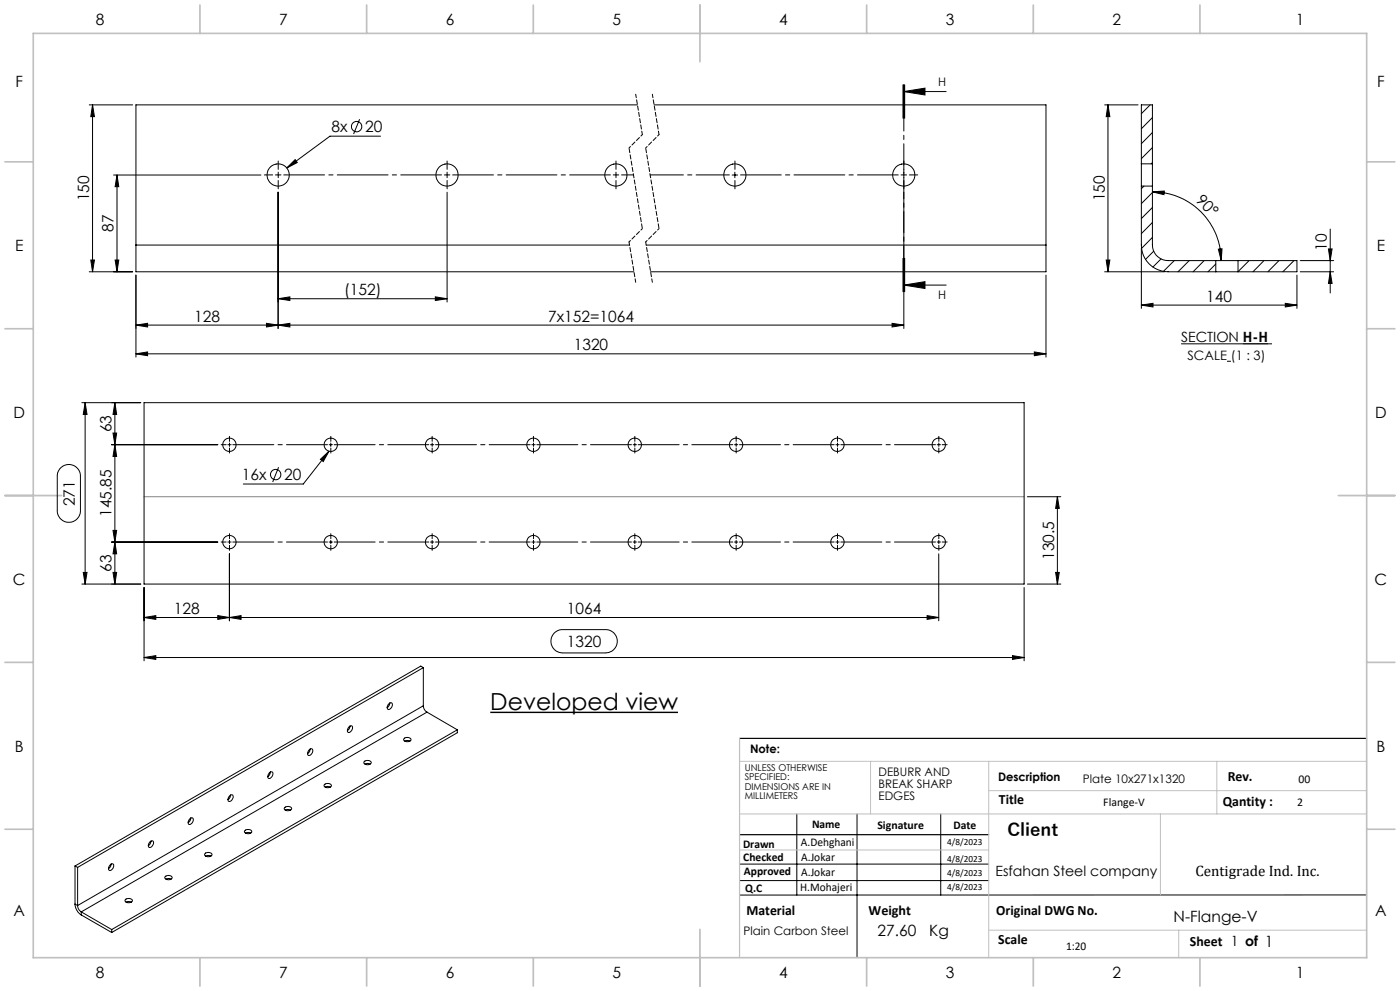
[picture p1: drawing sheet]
<svg xmlns="http://www.w3.org/2000/svg" width="420mm" height="297mm" viewBox="0 0 420 297" stroke-linecap="round" stroke-linejoin="round" font-family="sans-serif">
<path d="M147.1 213.5h56.3" fill="none" stroke="#000" stroke-width=".43"/>
<g fill="none" stroke="#000" stroke-width=".3">
<path d="M26.8 31.4h13M27.8 31.4l.5 3.6h-1.1zM27.8 31.4v50.1M107.9 35.7l-1.8 4.5M191.2 31.4h-150.4v42M196.2 31.4h117.6v42M270.9 25.4v10M271.1 27.4l6.4-1v2.1zM271.1 27.4h12.7M271.1 25.4v10M271.4 25.4v10M331.4 31.4h10"/>
<path d="M332.4 31.4l.6 3.6h-1.1zM332.4 31.4v50.1M345.1 31.4l-2.7 2.7M345.7 35.2l-3.3 3.4M345.7 39.7l-3.3 3.4M34.1 52.5h44.2M35.1 52.5l.5 3.4h-1.1zM35.1 52.5v29M83.4 57.6v40.9M86 50.3l2.5-2.5 .7 .9zM114.2 40.8h-15.2l-13 9.5M134.1 57.6v32.9"/>
<path d="M219.6 52.5h1.7M220.5 51.6v1.7M271.1 57.6v40.9M342.4 55.8v17.6a8 8 0 0 0 8 8.1h14.3M342.4 49.1v6.7M342.4 49.1v-17.7h3.3v17.7M342.4 55.8h3.3M342.4 49.1h3.3M343.2 55.8l-.8 .7M345.7 57.7l-3.3 3.3M345.7 44.2l-3.3 3.4M345.7 48.7l-.4 .4"/>
<path d="M345.7 57.5l3.6-.2-.1 1zM345.7 57.5a20.6 20.6 0 0 1 20.7 20.6M345.7 55.8v17.6a4.7 4.7 0 0 0 4.7 4.7h14.3M345.7 49.1v6.7M27.2 77.9h1.1l-.5 3.6zM34.5 77.9h1.1l-.5 3.6zM40.8 73.4v8.1h149.3M40.8 73.4h148M193.9 73.4h119.9M270.9 77.4v10M271.4 77.4v10zM313.8 73.4v8.1h-118.6"/>
<path d="M331.9 77.9h1.1l-.6 3.6zM342.4 74.4v18M345.7 62.2l-3.3 3.3M345.7 66.7l-3.3 3.3M345.7 71.2l-3.2 3.2M346.1 75.3l-2.5 2.4M348.3 77.6l-2.4 2.4M352.3 78.1l-3.3 3.2M356.8 78.1l-3.4 3.4M361.2 78.1l-3.3 3.4M364.7 79.1l-2.3 2.4M364.7 78.1h6.7"/>
<path d="M364.7 78.1v3.4M365.5 74.7l1.1-.1-.2 3.5zM371.4 78.1h17.7v3.4h-17.7M371.4 78.1v3.4M374.7 78.1l-3.3 3.3M379.2 78.1l-3.3 3.4M383.7 78.1l-3.3 3.4M388.2 78.1l-3.4 3.4M390.1 78.1h10M398.5 74.6h1.1l-.5 3.5zM399.1 68.6v19.2M26.8 81.5h13"/>
<path d="M40.8 82.4v24.6M40.8 97.4l3.5-.5v1.1zM40.8 97.4h230.3M79.9 96.9l3.5 .5-3.5 .6zM83.4 97.4l3.6-.5v1.1zM83.4 89.5l3.6-.5v1.1zM83.4 89.5h50.7M130.6 89l3.5 .5-3.5 .6zM267.6 96.9l3.5 .5-3.5 .6zM271.1 85.4l6.4-1v2.1zM271.1 85.4h12.7M313.8 82.4v24.6"/>
<path d="M331.4 81.5h18M342.4 91.4l3.5-.5v1.1zM342.4 91.4h46.7M364.7 81.5h6.7M385.6 90.9l3.5 .5-3.5 .6zM389.1 82.4v10M390.1 81.5h10M399.1 81.5l.5 3.4h-1.1zM40.8 106l3.5-.5v1.1zM40.8 106h273M310.3 105.5l3.5 .5-3.5 .6zM354.3 103h18.6"/>
<path d="M368.1 108.3h1.2M380.4 103h1.2M24.6 120.7h17.6M25.5 120.7l.6 3.5h-1.1zM25.5 120.7v54.3M33.4 133.3h31.9M33.9 129.8h1.1l-.5 3.5zM34.5 120.7l.5 3.5h-1.1zM34.5 133.3l.5 3.5h-1.1zM34.5 120.7v54.3M43.2 120.7h264v54.3h-264zM96.1 137.7l2.6-2.5-1.7 3.1z"/>
<path d="M98.7 135.2l-7.7 9.9h-18M98.7 133.3h1M99.2 132.8v1M18.3 140.1a3.5 3.5 0 0 1 3.8-.6 3.5 3.5 0 0 1 2 3.2v10.3a3.5 3.5 0 0 1-3.4 3.5 3.5 3.5 0 0 1-3.5-3.5v-10.6l.3-1.3zM33.9 159h1.1l-.5 3.5zM83.6 140l-1.8 4.5M308.2 148.9h10M317.2 148.9l.6 3.5h-1.1zM317.2 148.9v26.1M24.6 175h17.6M25 171.6h1.1l-.6 3.4zM33.4 162.5h31.9"/>
<path d="M33.9 171.6h1.1l-.5 3.4zM34.5 162.5l.5 3.5h-1.1zM43.2 176.1v21.9M68.8 166v20.1M98.7 162.5h1M99.2 162v.9M281.6 166v20.1M307.2 176.1v21.9M308.2 175h10M316.7 171.6h1.1l-.6 3.4zM43.2 197.1l3.5-.6v1.1zM43.2 185.1l3.5-.6v1.1z"/>
<path d="M43.2 197.1h264M43.2 185.1h238.4M65.3 184.5l3.5 .6-3.5 .5zM68.8 185.1l3.5-.6v1.1zM166.3 189.6l.9-.5 1.3-.4h13.2a3.5 3.5 0 0 1 3.5 3.5 3.5 3.5 0 0 1-3.5 3.5h-12.9a3.5 3.5 0 0 1-3.3-2.2 3.5 3.5 0 0 1 .8-3.9zM278.1 184.5l3.5 .6-3.5 .5zM303.7 196.5l3.5 .6-3.5 .5zM104.7 217.8a.62 .62 0 0 1 .9-.2 .62 .62 0 0 1 .1 1l-.2 .4a.66 .66 0 0 1-.6 .5 .66 .66 0 0 1-.7-.4zM105 217.6l-.2 .7-.6 .7M116.6 211a.63 .63 0 0 1 1-.3 .63 .63 0 0 1 0 1l-.2 .4a.68 .68 0 0 1-1 .5 .68 .68 0 0 1-.1-1.1zM116.9 210.7l-.1 .5-.7 .9M127 211.5a2.29 2.29 0 0 0 1.1 1.9"/>
<path d="M127 200.1l-103.7 59.9M127 200.1v11.4M127 211.5l-103.7 59.9M127 200.1l-.8-.5-103.7 59.9M128.1 213.4l9.1 5.3M128.1 213.4l-103.7 59.9M137.2 218.7l-103.7 59.9M137.2 218.7v.9l-103.7 59.9M68.9 238.5a.62 .62 0 0 1 .9-.2 .62 .62 0 0 1 0 1l-.2 .3a.68 .68 0 0 1-1 .6 .68 .68 0 0 1-.1-1.2zM69.2 238.3l-.4 1.1-.4 .2M81 231.5a.6 .6 0 0 1 .8 0 .6 .6 0 0 1 0 .9l-.1 .1a.79 .79 0 0 1-.5 .7 .79 .79 0 0 1-.8-.2v-.7zM81.1 231.4l-.3 .9-.5 .5"/>
<path d="M92.7 224.8a.63 .63 0 0 1 1-.3 .63 .63 0 0 1 0 1l-.2 .3a.68 .68 0 0 1-1 .6 .68 .68 0 0 1-.1-1.2zM93.1 224.5l-.1 .5-.7 .9M97.3 235.2a1.19 1.19 0 0 1 1.2-.4 1.19 1.19 0 0 1 .9 .8 1.22 1.22 0 0 1-2.2-.3zM97.5 235.9l.8-.2 .8 .2M109.2 228.3l.4-.3 .9-.1a.65 .65 0 0 1 .9 .5 .65 .65 0 0 1-.8 .8h-.4a.77 .77 0 0 1-1-.9zM109.5 229l.5-.2 1.1 .2M121.3 221.3l1.1-.3a.68 .68 0 0 1 .9 .7 .68 .68 0 0 1-1 .6 .84 .84 0 0 1-1.1-.9zM121.4 222.1l.6-.2 1 .2M22.5 259.5v11.5M22.5 259.5l.8 .5M23.3 260v11.4M32.9 259.4a.66 .66 0 0 1 1-.5 .66 .66 0 0 1 .1 1.1l-.2 .3a.66 .66 0 0 1-.5 .6 .66 .66 0 0 1-.7-.4z"/>
<path d="M33.3 259l-.1 .7-.6 .6M45 252.3a.63 .63 0 0 1 .9-.2 .63 .63 0 0 1 .1 .9l-.4 .6a.66 .66 0 0 1-1 .3 .66 .66 0 0 1 0-1.1zM45.3 252.1l-.4 1-.4 .3M56.8 245.6a.69 .69 0 0 1 1.1-.4 .69 .69 0 0 1-.1 1.1l-.1 .2a.66 .66 0 0 1-.6 .6 .66 .66 0 0 1-.7-.4zM57.2 245.2l-.2 .7-.6 .7M61.6 255.8l1.1-.3a.69 .69 0 0 1 .9 .7 .69 .69 0 0 1-1 .5 .74 .74 0 0 1-.9 0 .74 .74 0 0 1-.1-.9zM61.7 256.6l.6-.2 1 .2M73.4 249a1.19 1.19 0 0 1 1.2-.4 1.19 1.19 0 0 1 .9 .8 1.26 1.26 0 0 1-2.2-.3zM73.7 249.7l.7-.2 .8 .2M85.4 242l1.2-.3a.69 .69 0 0 1 .9 .7 .69 .69 0 0 1-1 .6h-.2a.69 .69 0 0 1-.8-.2 .69 .69 0 0 1-.1-.8zM85.6 242.8l.5-.2 1.1 .2M221.9 259h74.7"/>
<path d="M239 243.9v24.3M257.1 243.9v43.1M282.2 243.9v24.3M22.5 271l.3 1.2a3.7 3.7 0 0 0 1.6 2M22.5 271l.8 .4M23.3 271.4a2.29 2.29 0 0 0 1.1 1.9M24.4 273.3l9.1 5.3M24.4 274.2l9.1 5.3M24.4 273.3v.9M33.5 278.6v.9M37.7 269.6l1.1-.3a.69 .69 0 0 1 .9 .7 .69 .69 0 0 1-1 .5 .84 .84 0 0 1-1.1-.8zM37.8 270.4l.6-.2 1 .2"/>
<path d="M49.5 262.7a1.21 1.21 0 0 1 2.1 .5 1.26 1.26 0 0 1-2.1-.3zM49.8 263.5l.7-.2 .8 .2M221.9 263.9h74.7M410 268.2h-188.1"/>
<circle cx="107" cy="37.9" r="1.55"/>
<circle cx="83.5" cy="52.5" r="3.3"/>
<circle cx="134.1" cy="52.5" r="3.3"/>
<circle cx="184.8" cy="52.5" r="3.3"/>
<circle cx="220.5" cy="52.5" r="3.3"/>
<circle cx="271.1" cy="52.5" r="3.3"/>
<circle cx="68.8" cy="133.3" r="2"/>
<circle cx="99.2" cy="133.3" r="2"/>
<circle cx="129.6" cy="133.3" r="2.01"/>
<circle cx="160" cy="133.3" r="2"/>
<circle cx="190.4" cy="133.3" r="2"/>
<circle cx="220.8" cy="133.3" r="2"/>
<circle cx="251.2" cy="133.3" r="2.01"/>
<circle cx="281.6" cy="133.3" r="2"/>
<circle cx="82.7" cy="142.2" r="1.55"/>
<circle cx="68.8" cy="162.5" r="2"/>
<circle cx="99.2" cy="162.5" r="2"/>
<circle cx="129.6" cy="162.5" r="2.01"/>
<circle cx="160" cy="162.5" r="2"/>
<circle cx="190.4" cy="162.5" r="2"/>
<circle cx="220.8" cy="162.5" r="2"/>
<circle cx="251.2" cy="162.5" r="2.01"/>
<circle cx="281.6" cy="162.5" r="2"/>
</g>
<path d="M372.9 103h7.5" fill="none" stroke="#000" stroke-width=".4"/>
<g fill="none" stroke="#000" stroke-width=".3" stroke-dasharray="15.2 1.3 1.3 1.3">
<path d="M81.8 52.4h-2.5M83.5 52.4v-.8M83.5 52.4h-.9M83.5 52.4v.9M83.5 52.4h.8M83.5 50.8v-2.5M83.5 54.1v2.5M134.1 52.4v-.8M134.1 52.4h-.8M134.1 52.4v.9M134.1 52.4h.9M134.1 50.8v-2.5"/>
<path d="M134.1 54.1v2.5M184.8 52.4v-.8M184.8 52.4h-.8M184.8 52.4v.9M184.8 52.4h.8M184.8 50.8v-2.5M184.8 54.1v2.5M186.5 52.4h3.5M220.5 50.8v-2.5M220.5 54.1v2.5M271.1 52.4v-.8M271.1 52.4h-.8"/>
<path d="M271.1 52.4v.9M271.1 52.4h.9M271.1 50.8v-2.5M271.1 54.1v2.5M272.8 52.4h2.5M67.8 133.3h-1.5M68.8 133.3h-.5M68.8 133.3v.5M68.8 133.3h.5M68.8 133.3v-.5M68.8 134.3v1.5M68.8 132.3v-1.5"/>
<path d="M99.2 134.3v1.5M99.2 132.3v-1.5M129.6 133.3h-.5M129.6 133.3v.5M129.6 133.3h.5M129.6 133.3v-.5M129.6 134.3v1.5M129.6 132.3v-1.5M160 133.3h-.5M160 133.3v.5M160 133.3h.5M160 133.3v-.5"/>
<path d="M160 134.3v1.5M160 132.3v-1.5M190.4 133.3h-.5M190.4 133.3v.5M190.4 133.3h.5M190.4 133.3v-.5M190.4 134.3v1.5M190.4 132.3v-1.5M220.8 133.3h-.5M220.8 133.3v.5M220.8 133.3h.5M220.8 133.3v-.5"/>
<path d="M220.8 134.3v1.5M220.8 132.3v-1.5M251.2 133.3h-.5M251.2 133.3v.5M251.2 133.3h.5M251.2 133.3v-.5M251.2 134.3v1.5M251.2 132.3v-1.5M281.6 133.3h-.5M281.6 133.3v.5M281.6 133.3h.5M281.6 133.3v-.5"/>
<path d="M281.6 134.3v1.5M281.6 132.3v-1.5M282.6 133.3h1.5M67.8 162.4h-1.5M68.8 162.4h-.5M68.8 162.4v.5M68.8 162.4h.5M68.8 162.4v-.5M68.8 163.4v1.5M68.8 161.4v-1.5M99.2 163.4v1.5M99.2 161.4v-1.5"/>
<path d="M129.6 162.4h-.5M129.6 162.4v.5M129.6 162.4h.5M129.6 162.4v-.5M129.6 163.4v1.5M129.6 161.4v-1.5M160 162.4h-.5M160 162.4v.5M160 162.4h.5M160 162.4v-.5M160 163.4v1.5M160 161.4v-1.5"/>
<path d="M190.4 162.4h-.5M190.4 162.4v.5M190.4 162.4h.5M190.4 162.4v-.5M190.4 163.4v1.5M190.4 161.4v-1.5M220.8 162.4h-.5M220.8 162.4v.5M220.8 162.4h.5M220.8 162.4v-.5M220.8 163.4v1.5M220.8 161.4v-1.5"/>
<path d="M251.2 162.4h-.5M251.2 162.4v.5M251.2 162.4h.5M251.2 162.4v-.5M251.2 163.4v1.5M251.2 161.4v-1.5M281.6 162.4h-.5M281.6 162.4v.5M281.6 162.4h.5M281.6 162.4v-.5M281.6 163.4v1.5M281.6 161.4v-1.5"/>
<path d="M282.6 162.4h1.5"/>
</g>
<path d="M85.1 52.4h47.4M135.8 52.4h47.3M222.1 52.4h47.4" fill="none" stroke="#000" stroke-width=".3" stroke-dasharray="15.2 1.3 1.3 1.3" stroke-dashoffset="3"/>
<path d="M195 52.4h23.8" fill="none" stroke="#000" stroke-width=".3" stroke-dasharray="15.2 1.3 1.3 1.3" stroke-dashoffset="5.3"/>
<path d="M190.7 28.2l2 12.1M195.7 28.2l2 12.1M188.7 72.5l2 12.1M193.7 72.5l2 12.1" fill="none" stroke="#000" stroke-width=".3" stroke-dasharray="1.3 .6" stroke-dashoffset=".2"/>
<path d="M192.7 40.3l-4 4M197.7 40.3l-4 4M192.7 68.5l-4 4M197.7 68.5l-4 4" fill="none" stroke="#000" stroke-width=".3" stroke-dasharray="1.3 .6" stroke-dashoffset=".7"/>
<path d="M188.7 44.3l4 24.2M193.7 44.3l4 24.2" fill="none" stroke="#000" stroke-width=".3" stroke-dasharray="1.3 .6" stroke-dashoffset="-.2"/>
<path d="M271.1 25.4v62" fill="none" stroke="#000" stroke-width=".3" stroke-dasharray="6.3 1.3 1.3 1.3" stroke-dashoffset="2.7"/>
<g fill="none" stroke="#000" stroke-width=".3" stroke-dasharray="15.2 1.3 1.3 1.3" stroke-dashoffset="2.9">
<path d="M98.2 133.3h-28.4M128.6 133.3h-28.4M159 133.3h-28.4M189.4 133.3h-28.4M219.8 133.3h-28.4M250.2 133.3h-28.4M280.6 133.3h-28.4M98.2 162.4h-28.4M128.6 162.4h-28.4M159 162.4h-28.4M189.4 162.4h-28.4M219.8 162.4h-28.4"/>
<path d="M250.2 162.4h-28.4M280.6 162.4h-28.4"/>
</g>
<path d="M221.9 221.3h188.1M221.9 250.2h74.7" fill="none" stroke="#000" stroke-width=".35"/>
<path d="M43.2 148.9h264" fill="none" stroke="#808080" stroke-width=".3"/>
<path d="M221.9 228.2h188.1M261.2 228.2v15.7M296.6 228.2v58.8M296.6 237h113.4M365.1 228.2v15.7M221.9 243.9h188.1M221.9 254.7h74.7M348.1 243.9v24.3M296.6 278.8h113.4M353.6 278.8v8.2" fill="none" stroke="#c0c0c0" stroke-width=".3"/>
<path d="M221.9 221.3v65.7" fill="none" stroke="#c0c0c0" stroke-width=".35"/>
<g fill="none" stroke="#c0c0c0" stroke-width=".5">
<path d="M10 10h400v277h-400zM60 1.5v8.5M110 1.5v8.5M160 1.5v8.5M210 1.5v17M260 1.5v8.5M310 1.5v8.5M360 1.5v8.5M1.5 48.5h8.5M410 48.5h8.5M1.5 98.5h8.5M410 98.5h8.5"/>
<path d="M1.5 148.5h17M401.5 148.5h17M1.5 198.5h8.5M410 198.5h8.5M1.5 248.5h8.5M410 248.5h8.5M210 278.5v17M60 287v8.5M110 287v8.5M160 287v8.5M260 287v8.5M310 287v8.5"/>
<path d="M360 287v8.5"/>
</g>
<g fill="#000">
<path d="M86 50.3l2.5-2.5 .7 .9zM96.1 137.7l2.6-2.5-1.7 3.1z"/>
<path d="M271.1 27.4l6.4-1v2.1zM271.1 85.4l6.4-1v2.1z"/>
<path d="M365.5 74.7l1.1-.1-.2 3.5zM345.7 57.5l3.6-.2-.1 1z"/>
<path d="M79.9 96.9l3.5 .5-3.5 .6zM40.8 97.4l3.5-.5v1.1z"/>
<path d="M83.4 97.4l3.6-.5v1.1zM267.6 96.9l3.5 .5-3.5 .6zM83.4 89.5l3.6-.5v1.1zM130.6 89l3.5 .5-3.5 .6z"/>
<path d="M342.4 91.4l3.5-.5v1.1zM385.6 90.9l3.5 .5-3.5 .6z"/>
<path d="M399.1 81.5l.5 3.4h-1.1zM398.5 74.6h1.1l-.5 3.5z"/>
<path d="M310.3 105.5l3.5 .5-3.5 .6zM40.8 106l3.5-.5v1.1z"/>
<path d="M25.5 120.7l.6 3.5h-1.1zM25 171.6h1.1l-.6 3.4zM317.2 148.9l.6 3.5h-1.1zM316.7 171.6h1.1l-.6 3.4zM27.8 31.4l.5 3.6h-1.1zM27.2 77.9h1.1l-.5 3.6zM35.1 52.5l.5 3.4h-1.1zM34.5 77.9h1.1l-.5 3.6z"/>
<path d="M33.9 171.6h1.1l-.5 3.4zM34.5 162.5l.5 3.5h-1.1zM33.9 129.8h1.1l-.5 3.5zM34.5 120.7l.5 3.5h-1.1zM33.9 159h1.1l-.5 3.5zM34.5 133.3l.5 3.5h-1.1zM332.4 31.4l.6 3.6h-1.1zM331.9 77.9h1.1l-.6 3.6z"/>
<path d="M43.2 197.1l3.5-.6v1.1zM303.7 196.5l3.5 .6-3.5 .5zM43.2 185.1l3.5-.6v1.1zM65.3 184.5l3.5 .6-3.5 .5zM68.8 185.1l3.5-.6v1.1zM278.1 184.5l3.5 .6-3.5 .5z"/>
</g>
<text font-size="7.1" x="147.1" y="212.7">Developed view</text>
<text font-size="5.3" x="302.2" y="250.7">Client</text>
<g font-size="4.7">
<text x="28.7" y="7.6">8</text>
<text x="83.7" y="7.6">7</text>
<text x="133.7" y="7.6">6</text>
<text x="183.7" y="7.6">5</text>
<text x="233.7" y="7.6">4</text>
<text x="283.7" y="7.6">3</text>
<text x="333.7" y="7.6">2</text>
<text x="388.7" y="7.6">1</text>
<text x="4.6" y="26.1">F</text>
<text x="413.1" y="26.1">F</text>
<text x="99.5" y="39.7">8x</text>
<text x="109.6" y="39.7">20</text>
<text x="26.8" y="60.3" transform="rotate(-90 26.8 60.3)">150</text>
<text x="331.4" y="60.3" transform="rotate(-90 331.4 60.3)">150</text>
<text x="358.6" y="60.3" transform="rotate(45 358.6 60.3)">90°</text>
<text x="34.1" y="69.5" transform="rotate(-90 34.1 69.5)">87</text>
<text x="4.5" y="75.3">E</text>
<text x="398.1" y="75.1" transform="rotate(-90 398.1 75.1)">10</text>
<text x="413" y="75.3">E</text>
<text x="103.2" y="88.5">(152)</text>
<text x="361.9" y="90.4">140</text>
<text x="58.3" y="96.4">128</text>
<text x="164.4" y="96.4">7x152=1064</text>
<text x="172.1" y="105">1320</text>
<text x="4" y="125.3">D</text>
<text x="412.5" y="125.3">D</text>
<text x="33.5" y="129.6" transform="rotate(-90 33.5 129.6)">63</text>
<text x="72.6" y="144">16x</text>
<text x="85.3" y="144">20</text>
<text x="22.4" y="151.7" transform="rotate(-90 22.4 151.7)">271</text>
<text x="33.5" y="155" transform="rotate(-90 33.5 155)">145.85</text>
<text x="316.2" y="167.8" transform="rotate(-90 316.2 167.8)">130.5</text>
<text x="33.5" y="171.3" transform="rotate(-90 33.5 171.3)">63</text>
<text x="3.9" y="175.3">C</text>
<text x="412.4" y="175.3">C</text>
<text x="52.2" y="184">128</text>
<text x="170.1" y="184">1064</text>
<text x="170.1" y="193.9">1320</text>
<text x="4.4" y="225.3">B</text>
<text x="412.9" y="225.3">B</text>
<text x="4" y="274.6">A</text>
<text x="412.5" y="274.6">A</text>
<text x="263.3" y="280.5">27.60</text>
<text x="278.8" y="280.5">Kg</text>
<text x="352.1" y="276.4">N-Flange-V</text>
<text x="28.7" y="293.1">8</text>
<text x="83.7" y="293.1">7</text>
<text x="133.7" y="293.1">6</text>
<text x="183.7" y="293.1">5</text>
<text x="233.7" y="293.1">4</text>
<text x="283.7" y="293.1">3</text>
<text x="333.7" y="293.1">2</text>
<text x="388.7" y="293.1">1</text>
</g>
<text font-size="4.5" x="358.6" y="262.6">Centigrade Ind. Inc.</text>
<g font-size="4.2">
<text x="354.3" y="102.6">SECTION H-H</text>
<text x="368.3" y="234.1">Rev.</text>
<text x="299.7" y="240.9">Title</text>
<text x="366.8" y="241.6">Qantity :</text>
<text x="298.6" y="262.6">Esfahan Steel company</text>
<text x="223.9" y="274.2">Material</text>
<text x="260.6" y="274.2">Weight</text>
<text x="298.9" y="274.2">Original DWG No.</text>
<text x="299.5" y="282.8">Scale</text>
<text x="357" y="283.6">Sheet 1 of 1</text>
</g>
<text font-size="3.9" x="356.3" y="107.8">SCALE (1 : 3)</text>
<g font-size="3.5">
<text x="281.5" y="25.8">H</text>
<text x="281.5" y="89.6">H</text>
<text x="225" y="225.7">Note:</text>
<text x="263.6" y="232.6">DEBURR AND</text>
<text x="263.6" y="236.1">BREAK SHARP</text>
<text x="263.6" y="239.7">EDGES</text>
<text x="299.4" y="234.1">Description</text>
<text x="324.9" y="234.7">Plate 10x271x1320</text>
<text x="389.6" y="234.7">00</text>
<text x="331" y="241.6">Flange-V</text>
<text x="389.2" y="241.6">2</text>
<text x="243.6" y="248.1">Name</text>
<text x="263.2" y="248.5">Signature</text>
<text x="286" y="248.5">Date</text>
<text x="222.9" y="254">Drawn</text>
<text x="240.3" y="253.6">A.Dehghani</text>
<text x="240.4" y="257.9">A.Jokar</text>
<text x="223" y="258.1">Checked</text>
<text x="223.2" y="262.1">Approved</text>
<text x="240.4" y="262.4">A.Jokar</text>
<text x="223.6" y="267.4">Q.C</text>
<text x="240.1" y="267.1">H.Mohajeri</text>
<text x="223.1" y="280.2">Plain Carbon Steel</text>
<text x="319.8" y="284.6">1:20</text>
</g>
<g font-size="2.8">
<text x="223.4" y="231">UNLESS OTHERWISE</text>
<text x="223.4" y="233.8">SPECIFIED:</text>
<text x="223.4" y="236.7">DIMENSIONS ARE IN</text>
<text x="223.4" y="239.5">MILLIMETERS</text>
<text x="284.2" y="253.2">4/8/2023</text>
<text x="284.2" y="258.4">4/8/2023</text>
<text x="284.2" y="262.7">4/8/2023</text>
<text x="284.2" y="266.6">4/8/2023</text>
</g>
</svg>
